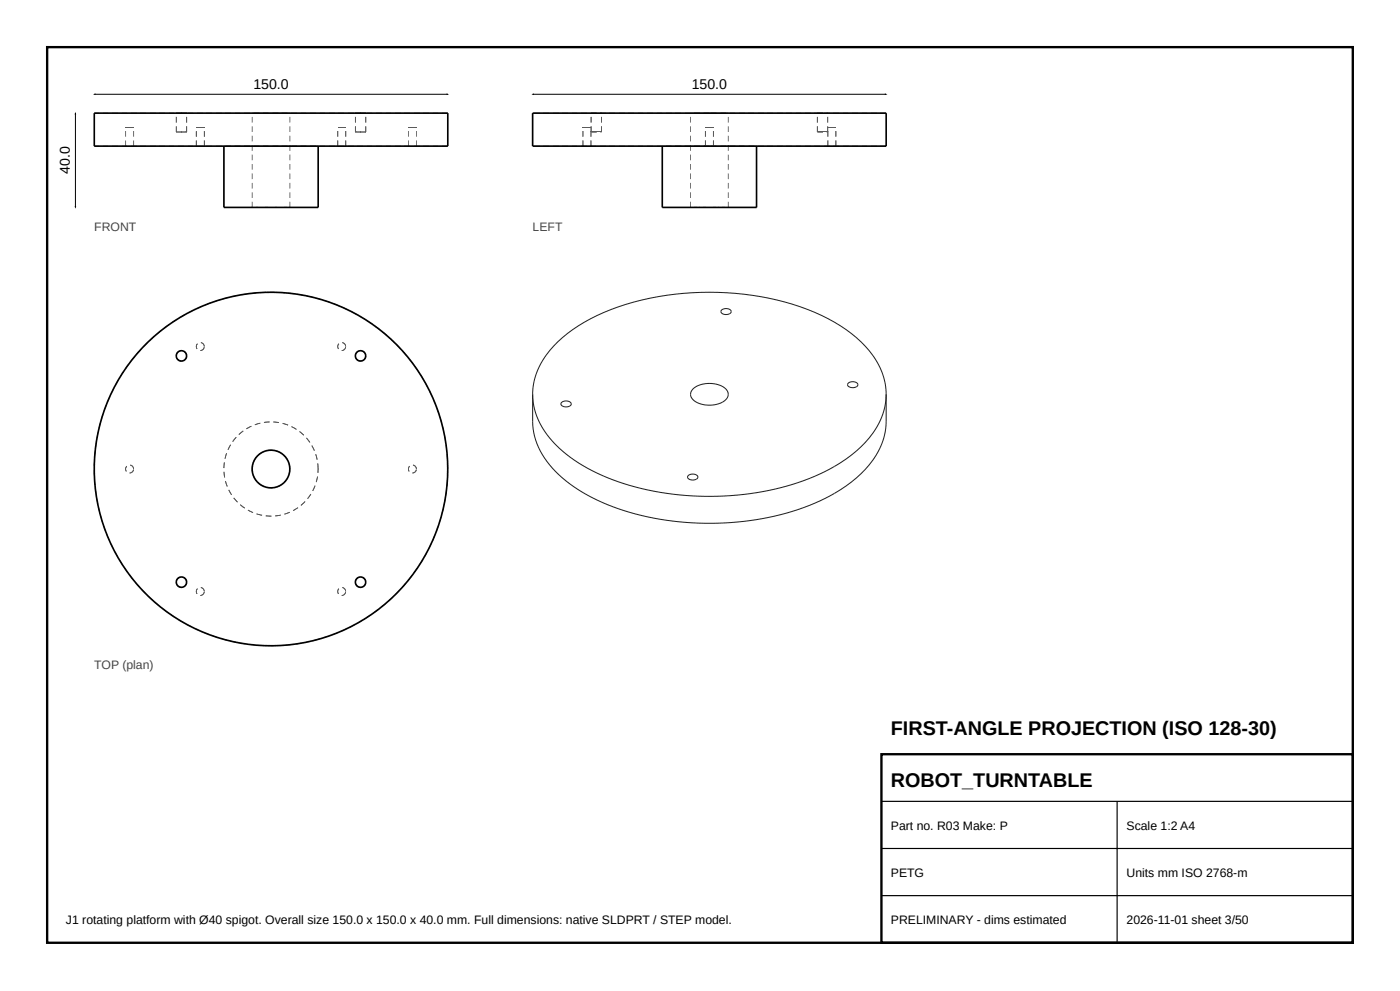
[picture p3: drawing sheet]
<svg xmlns="http://www.w3.org/2000/svg" width="297mm" height="210mm" viewBox="0 0 297 210" stroke-linecap="round" stroke-linejoin="round" font-family="sans-serif">
<path d="M10 10h277v190h-277zM187 160h100v40h-100z" fill="none" stroke="#000" stroke-width=".5"/>
<path d="M187 170h100M187 180h100M237 170v30M187 190h100" fill="none" stroke="#000" stroke-width=".25"/>
<g fill="#555">
<path d="M42.2 30.9h1.2v.2h-1.2z"/>
<path d="M41.7 30.9h1.2v.2h-1.2z"/>
<path d="M72.2 30.9h1.2v.2h-1.2z"/>
<path d="M71.7 30.9h1.2v.2h-1.2z"/>
<path d="M87.2 30.9h1.2v.2h-1.2z"/>
<path d="M86.7 30.9h1.2v.2h-1.2z"/>
<path d="M27.2 30.9h1.2v.2h-1.2z"/>
<path d="M26.7 30.9h1.2v.2h-1.2z"/>
<path d="M42.2 26.9h1.2v.2h-1.2z"/>
<path d="M41.7 26.9h1.2v.2h-1.2z"/>
<path d="M72.2 26.9h1.2v.2h-1.2z"/>
<path d="M71.7 26.9h1.2v.2h-1.2z"/>
<path d="M87.2 26.9h1.2v.2h-1.2z"/>
<path d="M86.7 26.9h1.2v.2h-1.2z"/>
<path d="M27.2 26.9h1.2v.2h-1.2z"/>
<path d="M26.7 26.9h1.2v.2h-1.2z"/>
<path d="M93.8 23.9h1.2v.2h-1.2zM91.8 23.9h1.2v.2h-1.2zM89.8 23.9h1.2v.2h-1.2zM87.8 23.9h1.2v.2h-1.2zM85.8 23.9h1.2v.2h-1.2zM83.8 23.9h1.2v.2h-1.2zM81.8 23.9h1.2v.2h-1.2zM79.8 23.9h1.2v.2h-1.2zM77.8 23.9h1.2v.2h-1.2zM75.8 23.9h1.2v.2h-1.2zM73.8 23.9h1.2v.2h-1.2zM71.8 23.9h1.2v.2h-1.2zM69.8 23.9h1.2v.2h-1.2zM67.8 23.9h1.2v.2h-1.2zM65.8 23.9h1.2v.2h-1.2zM63.8 23.9h1.2v.2h-1.2zM61.8 23.9h1.2v.2h-1.2zM59.8 23.9h1.2v.2h-1.2zM57.8 23.9h1.2v.2h-1.2zM55.8 23.9h1.2v.2h-1.2zM53.8 23.9h1.2v.2h-1.2zM51.8 23.9h1.2v.2h-1.2zM49.8 23.9h1.2v.2h-1.2zM47.8 23.9h1.2v.2h-1.2zM45.8 23.9h1.2v.2h-1.2zM43.8 23.9h1.2v.2h-1.2zM41.8 23.9h1.2v.2h-1.2zM39.8 23.9h1.2v.2h-1.2zM37.8 23.9h1.2v.2h-1.2zM35.8 23.9h1.2v.2h-1.2zM33.8 23.9h1.2v.2h-1.2zM31.8 23.9h1.2v.2h-1.2zM29.8 23.9h1.2v.2h-1.2zM27.8 23.9h1.2v.2h-1.2zM25.8 23.9h1.2v.2h-1.2zM23.8 23.9h1.2v.2h-1.2zM21.8 23.9h1.2v.2h-1.2zM20 23.9h1v.2h-1z"/>
<path d="M93.8 30.9h1.2v.2h-1.2zM91.8 30.9h1.2v.2h-1.2zM89.8 30.9h1.2v.2h-1.2zM87.8 30.9h1.2v.2h-1.2zM85.8 30.9h1.2v.2h-1.2zM83.8 30.9h1.2v.2h-1.2zM81.8 30.9h1.2v.2h-1.2zM79.8 30.9h1.2v.2h-1.2zM77.8 30.9h1.2v.2h-1.2zM75.8 30.9h1.2v.2h-1.2zM73.8 30.9h1.2v.2h-1.2zM71.8 30.9h1.2v.2h-1.2zM69.8 30.9h1.2v.2h-1.2zM67.8 30.9h1.2v.2h-1.2zM65.8 30.9h1.2v.2h-1.2zM63.8 30.9h1.2v.2h-1.2zM61.8 30.9h1.2v.2h-1.2zM59.8 30.9h1.2v.2h-1.2zM57.8 30.9h1.2v.2h-1.2zM55.8 30.9h1.2v.2h-1.2zM53.8 30.9h1.2v.2h-1.2zM51.8 30.9h1.2v.2h-1.2zM49.8 30.9h1.2v.2h-1.2zM47.8 30.9h1.2v.2h-1.2zM45.8 30.9h1.2v.2h-1.2zM43.8 30.9h1.2v.2h-1.2zM41.8 30.9h1.2v.2h-1.2zM39.8 30.9h1.2v.2h-1.2zM37.8 30.9h1.2v.2h-1.2zM35.8 30.9h1.2v.2h-1.2zM33.8 30.9h1.2v.2h-1.2zM31.8 30.9h1.2v.2h-1.2zM29.8 30.9h1.2v.2h-1.2zM27.8 30.9h1.2v.2h-1.2zM25.8 30.9h1.2v.2h-1.2zM23.8 30.9h1.2v.2h-1.2zM21.8 30.9h1.2v.2h-1.2zM20 30.9h1v.2h-1z"/>
<path d="M38.4 23.9h1.2v.2h-1.2zM37.4 23.9h.2v.2h-.2z"/>
<path d="M37.4 23.9h1.2v.2h-1.2zM39.4 23.9h.2v.2h-.2z"/>
<path d="M76.4 23.9h1.2v.2h-1.2zM75.4 23.9h.2v.2h-.2z"/>
<path d="M75.4 23.9h1.2v.2h-1.2zM77.4 23.9h.2v.2h-.2z"/>
<path d="M38.4 23.9h1.2v.2h-1.2zM37.4 23.9h.2v.2h-.2z"/>
<path d="M37.4 23.9h1.2v.2h-1.2zM39.4 23.9h.2v.2h-.2z"/>
<path d="M60.3 23.9h1.2v.2h-1.2zM58.3 23.9h1.2v.2h-1.2zM56.3 23.9h1.2v.2h-1.2zM54.3 23.9h1.2v.2h-1.2z"/>
<path d="M53.5 23.9h1.2v.2h-1.2zM55.5 23.9h1.2v.2h-1.2zM57.5 23.9h1.2v.2h-1.2zM59.5 23.9h1.2v.2h-1.2z"/>
<path d="M76.4 23.9h1.2v.2h-1.2zM75.4 23.9h.2v.2h-.2z"/>
<path d="M75.4 23.9h1.2v.2h-1.2zM77.4 23.9h.2v.2h-.2z"/>
<path d="M66.3 30.9h1.2v.2h-1.2zM64.3 30.9h1.2v.2h-1.2zM62.3 30.9h1.2v.2h-1.2zM60.3 30.9h1.2v.2h-1.2zM58.3 30.9h1.2v.2h-1.2zM56.3 30.9h1.2v.2h-1.2zM54.3 30.9h1.2v.2h-1.2zM52.3 30.9h1.2v.2h-1.2zM50.3 30.9h1.2v.2h-1.2zM48.3 30.9h1.2v.2h-1.2z"/>
<path d="M47.5 30.9h1.2v.2h-1.2zM49.5 30.9h1.2v.2h-1.2zM51.5 30.9h1.2v.2h-1.2zM53.5 30.9h1.2v.2h-1.2zM55.5 30.9h1.2v.2h-1.2zM57.5 30.9h1.2v.2h-1.2zM59.5 30.9h1.2v.2h-1.2zM61.5 30.9h1.2v.2h-1.2zM63.5 30.9h1.2v.2h-1.2zM65.5 30.9h1.2v.2h-1.2z"/>
<path d="M39.5 26.8h.2v1.2h-.2zM39.5 24.8h.2v1.2h-.2z"/>
<path d="M38.4 27.9h1.2v.2h-1.2zM37.4 27.9h.2v.2h-.2z"/>
<path d="M37.4 27.9h1.2v.2h-1.2zM39.4 27.9h.2v.2h-.2z"/>
<path d="M77.5 26.8h.2v1.2h-.2zM77.5 24.8h.2v1.2h-.2z"/>
<path d="M76.4 27.9h1.2v.2h-1.2zM75.4 27.9h.2v.2h-.2z"/>
<path d="M75.4 27.9h1.2v.2h-1.2zM77.4 27.9h.2v.2h-.2z"/>
<path d="M39.5 26.8h.2v1.2h-.2zM39.5 24.8h.2v1.2h-.2z"/>
<path d="M38.4 27.9h1.2v.2h-1.2zM37.4 27.9h.2v.2h-.2z"/>
<path d="M37.4 27.9h1.2v.2h-1.2zM39.4 27.9h.2v.2h-.2z"/>
<path d="M61.4 42.8h.2v1.2h-.2zM61.4 40.8h.2v1.2h-.2zM61.4 38.8h.2v1.2h-.2zM61.4 36.8h.2v1.2h-.2zM61.4 34.8h.2v1.2h-.2zM61.4 32.8h.2v1.2h-.2zM61.4 30.8h.2v1.2h-.2zM61.4 28.8h.2v1.2h-.2zM61.4 26.8h.2v1.2h-.2zM61.4 24.8h.2v1.2h-.2z"/>
<path d="M60.3 43.9h1.2v.2h-1.2zM58.3 43.9h1.2v.2h-1.2zM56.3 43.9h1.2v.2h-1.2zM54.3 43.9h1.2v.2h-1.2z"/>
<path d="M53.5 43.9h1.2v.2h-1.2zM55.5 43.9h1.2v.2h-1.2zM57.5 43.9h1.2v.2h-1.2zM59.5 43.9h1.2v.2h-1.2z"/>
<path d="M77.5 26.8h.2v1.2h-.2zM77.5 24.8h.2v1.2h-.2z"/>
<path d="M76.4 27.9h1.2v.2h-1.2zM75.4 27.9h.2v.2h-.2z"/>
<path d="M75.4 27.9h1.2v.2h-1.2zM77.4 27.9h.2v.2h-.2z"/>
<path d="M43.3 29.8h.1v1.2h-.1zM43.3 27.8h.1v1.2h-.1z"/>
<path d="M73.3 29.8h.1v1.2h-.1zM73.3 27.8h.1v1.2h-.1z"/>
<path d="M66.3 43.9h1.2v.2h-1.2zM64.3 43.9h1.2v.2h-1.2zM62.3 43.9h1.2v.2h-1.2zM60.3 43.9h1.2v.2h-1.2zM58.3 43.9h1.2v.2h-1.2zM56.3 43.9h1.2v.2h-1.2zM54.3 43.9h1.2v.2h-1.2zM52.3 43.9h1.2v.2h-1.2zM50.3 43.9h1.2v.2h-1.2zM48.3 43.9h1.2v.2h-1.2z"/>
<path d="M88.3 29.8h.1v1.2h-.1zM88.3 27.8h.1v1.2h-.1z"/>
<path d="M28.3 29.8h.1v1.2h-.1zM28.3 27.8h.1v1.2h-.1z"/>
<path d="M43.3 29.8h.1v1.2h-.1zM43.3 27.8h.1v1.2h-.1z"/>
<path d="M73.3 29.8h.1v1.2h-.1zM73.3 27.8h.1v1.2h-.1z"/>
<path d="M37.3 26.8h.2v1.2h-.2zM37.3 24.8h.2v1.2h-.2z"/>
<path d="M75.3 26.8h.2v1.2h-.2zM75.3 24.8h.2v1.2h-.2z"/>
<path d="M37.3 26.8h.2v1.2h-.2zM37.3 24.8h.2v1.2h-.2z"/>
<path d="M53.4 42.8h.2v1.2h-.2zM53.4 40.8h.2v1.2h-.2zM53.4 38.8h.2v1.2h-.2zM53.4 36.8h.2v1.2h-.2zM53.4 34.8h.2v1.2h-.2zM53.4 32.8h.2v1.2h-.2zM53.4 30.8h.2v1.2h-.2zM53.4 28.8h.2v1.2h-.2zM53.4 26.8h.2v1.2h-.2zM53.4 24.8h.2v1.2h-.2z"/>
<path d="M75.3 26.8h.2v1.2h-.2zM75.3 24.8h.2v1.2h-.2z"/>
<path d="M41.6 29.8h.1v1.2h-.1zM41.6 27.8h.1v1.2h-.1z"/>
<path d="M71.6 29.8h.1v1.2h-.1zM71.6 27.8h.1v1.2h-.1z"/>
<path d="M86.6 29.8h.1v1.2h-.1zM86.6 27.8h.1v1.2h-.1z"/>
<path d="M26.6 29.8h.1v1.2h-.1zM26.6 27.8h.1v1.2h-.1z"/>
<path d="M41.6 29.8h.1v1.2h-.1zM41.6 27.8h.1v1.2h-.1z"/>
<path d="M71.6 29.8h.1v1.2h-.1zM71.6 27.8h.1v1.2h-.1z"/>
</g>
<path d="M20 24h75v7h-75zM47.5 31v13h20v-13" fill="none" stroke="#000" stroke-width=".35"/>
<g fill="#555">
<path d="M94.9 98.3h.2v1.2h-.2zM94.8 96.3h.1l.1 1.2h-.2zM94.5 94.3h.2l.2 1.2h-.2zM94.2 92.4l.2-.1 .2 1.2h-.2zM93.8 90.4h.1l.3 1.1-.2 .1zM93.2 88.5l.2-.1 .3 1.2h-.1zM92.6 86.6l.2-.1 .4 1.2h-.2zM91.9 84.7h.1l.5 1.1-.2 .1zM91 82.9h.2l.5 1-.2 .1zM90.1 81.2l.2-.1 .5 1-.1 .1zM89.1 79.5l.1-.1 .7 1-.2 .1zM88 77.8l.1-.1 .7 1-.2 .1zM86.8 76.2l.1-.1 .7 .9-.1 .2zM85.5 74.7l.1-.1 .8 .9-.1 .1zM84.1 73.2l.1-.1 .9 .9-.2 .1zM82.8 71.7l.9 .8-.2 .2-.8-.9zM81.3 70.4l.9 .8-.1 .1-.9-.8zM79.7 69.2l1 .7-.2 .1-.9-.7zM78 68l1 .7-.1 .1-1-.6zM76.3 67l1.1 .6-.1 .2-1.1-.7zM74.6 66l1 .6v.1l-1.1-.5zM72.8 65.2l1.1 .5-.1 .1-1.1-.5zM70.9 64.4l1.1 .4v.2l-1.1-.4zM69 63.7l1.2 .4-.1 .2-1.1-.4zM67.1 63.2l1.2 .3-.1 .2-1.1-.4zM65.2 62.7l1.1 .3v.1l-1.2-.2zM63.2 62.3l1.2 .2-.1 .2-1.1-.2zM61.2 62.1l1.2 .1v.2l-1.2-.1zM59.2 62h1.2v.2l-1.2-.1zM57.2 61.9h1.2v.2h-1.2zM55.2 62l1.2-.1v.2l-1.2 .1zM53.2 62.2l1.2-.2v.2l-1.2 .1zM51.2 62.4l1.2-.1v.1l-1.2 .2zM49.2 62.8l1.2-.2 .1 .2-1.2 .2zM47.3 63.3l1.2-.3v.2l-1.2 .3zM45.4 63.9l1.1-.4 .1 .2-1.2 .4zM43.5 64.6l1.1-.4 .1 .2-1.1 .4zM41.7 65.4l1.1-.5v.2l-1.1 .5zM39.9 66.3l1-.5 .1 .1-1 .6zM38.1 67.3l1.1-.6 .1 .1-1.1 .6zM36.4 68.4l1-.7 .1 .2-1 .6zM34.8 69.5l1-.7 .1 .2-1 .7zM33.2 70.8l1-.8 .1 .2-.9 .7zM31.7 72.1l.9-.8 .1 .1-.8 .9zM31.2 72.7l.1 .1-.9 .9-.1-.2zM29.8 74.1l.1 .1-.8 .9-.1-.1zM28.5 75.6l.1 .1-.7 1-.2-.1zM27.2 77.2l.2 .1-.7 1-.2-.1zM26.1 78.9l.1 .1-.6 1-.2-.1zM25 80.6h.2l-.6 1.1-.2-.1zM24.1 82.3l.1 .1-.5 1.1-.2-.1zM23.2 84.1l.2 .1-.5 1.1-.2-.1zM22.4 86h.2l-.4 1.2-.2-.1zM21.8 87.9h.1l-.3 1.2-.2-.1zM21.2 89.8h.2l-.3 1.2h-.2zM20.7 91.7l.2 .1-.2 1.1h-.2zM20.4 93.7h.1l-.1 1.2h-.2zM20.1 95.7h.2l-.1 1.2h-.2zM20 97.7h.1v1.2h-.2zM19.9 99.7h.2v1.2h-.2zM20 101.7h.2v1.2h-.1zM20.1 103.7h.2l.2 1.2h-.2zM20.4 105.7h.2l.2 1.1-.2 .1zM20.8 107.7l.2-.1 .3 1.2h-.2zM21.3 109.6l.2-.1 .3 1.2h-.2zM21.9 111.5h.2l.4 1.1h-.2zM22.6 113.4l.1-.1 .5 1.1-.2 .1zM23.4 115.2h.1l.5 1-.1 .1zM24.2 117l.2-.1 .6 1.1-.2 .1zM25.2 118.8l.2-.1 .6 1-.1 .1zM26.3 120.5l.2-.1 .6 1-.1 .1zM27.5 122.1l.1-.1 .7 .9-.1 .2zM28.7 123.7l.2-.1 .7 .9-.1 .1zM30 125.2l.2-.1 .8 .8-.1 .1zM31.6 126.5l.9 .8-.2 .1-.8-.8zM33.1 127.8l.9 .8-.1 .1-1-.8zM34.6 129.1l1 .7-.2 .1-.9-.7zM36.2 130.2l1 .7-.1 .2-1-.7zM37.9 131.3l1 .7-.1 .1-1-.6zM39.6 132.3l1.1 .6-.1 .2-1.1-.6zM41.4 133.3l1.1 .4-.1 .2-1.1-.5zM43.2 134.1l1.1 .4-.1 .2-1.1-.5zM45.1 134.8l1.1 .4-.1 .1-1.1-.4zM47 135.4l1.1 .3v.2l-1.2-.3zM48.9 135.9l1.2 .3-.1 .1-1.2-.2zM50.8 136.3l1.2 .2v.2l-1.2-.2zM52.8 136.6l1.2 .1v.2l-1.2-.1zM54.8 136.8l1.2 .1v.2l-1.2-.1zM56.8 136.9h1.2v.2h-1.2zM58.8 136.9l1.2-.1v.2l-1.2 .1zM60.8 136.8l1.2-.2v.2l-1.2 .1zM62.8 136.5l1.1-.2 .1 .2-1.2 .2zM64.7 136.2l1.2-.3v.2l-1.1 .3zM66.7 135.8l1.1-.4 .1 .2-1.2 .3zM68.6 135.2l1.1-.4 .1 .2-1.2 .4zM70.5 134.6l1.1-.5 .1 .2-1.2 .4zM72.3 133.8l1.1-.5 .1 .2-1.1 .5zM74.1 133l1.1-.6 .1 .2-1.1 .5zM75.9 132.1l1-.7 .1 .2-1 .6zM77.6 131l1-.6 .1 .1-1 .7zM79.3 129.9l.9-.7 .1 .1-.9 .8zM80.9 128.7l.9-.8 .1 .2-.9 .7zM82.4 127.4l.9-.8 .1 .1-.9 .8zM84.7 125.2l.1 .1-.8 .9-.2-.2zM86 123.7l.1 .1-.8 .9-.1-.1zM87.3 122.2l.1 .1-.7 .9-.2-.1zM88.4 120.5l.2 .1-.7 1-.2-.1zM89.5 118.9h.2l-.7 1.1-.1-.1zM90.5 117.1l.1 .1-.5 1.1-.2-.1zM91.4 115.3l.1 .1-.5 1.1-.2-.1zM92.2 113.5l.1 .1-.4 1.1-.2-.1zM92.9 111.6l.1 .1-.4 1.1h-.1zM93.5 109.7l.1 .1-.3 1.1h-.2zM94 107.8h.1l-.3 1.2h-.1zM94.3 105.8l.2 .1-.2 1.2-.2-.1zM94.6 103.9h.2l-.1 1.2h-.2zM94.8 101.9h.2l-.1 1.2h-.2zM94.9 99.9h.2l-.1 1.2h-.1z"/>
<path d="M42.6 124.6h.2a.94 .94 0 0 1 .6 .9h-.1l-.1-.5-.4-.3h-.2zM41.8 124.8l.1 .2-.2 .1v.5l.2 .3-.2 .1-.1-.1a.94 .94 0 0 1 .2-1.1zM42.5 126.2l.5-.1 .3-.4-.1-.1h.2v.2a.92 .92 0 0 1-.9 .6z"/>
<path d="M72.6 124.6h.2a.94 .94 0 0 1 .6 .9h-.1l-.1-.5-.4-.3h-.2zM71.8 124.8l.1 .2-.2 .1v.5l.2 .3-.2 .1-.1-.1a.94 .94 0 0 1 .2-1.1zM72.5 126.2l.5-.1 .3-.4-.1-.1h.2v.2a.92 .92 0 0 1-.9 .6z"/>
<path d="M67.3 98.3h.2l.1 1.2h-.2l.1-.9zM66.9 96.4l.2-.1 .3 1.2h-.2l-.1-.6zM66.1 94.6l.1-.1 .6 1.1h-.2l-.1-.4zM64.9 93l.2-.2 .7 1-.1 .1zM63.6 91.5l.9 .8-.1 .1-.6-.6-.3-.2zM61.9 90.4l1 .6-.1 .2-.4-.4-.6-.2zM60 89.7l1.1 .4v.2l-.4-.3-.8-.1zM58 89.4l1.2 .2v.1l-1.2-.1zM56 89.5l1.2-.1v.2h-.8l-.4 .1zM54 90l1.2-.3v.2h-.5l-.6 .3zM52.2 90.9l1.1-.6 .1 .2-.4 .1-.7 .5zM50.6 92.1l1-.8 .1 .2-1 .7zM50 92.7l.2 .1-.6 .5-.2 .4-.1-.1zM48.8 94.3l.2 .1-.3 .4-.2 .7-.2-.1zM48 96.1l.2 .1-.2 .2-.2 .9h-.2zM47.5 98.1h.2l-.2 1 .1 .2h-.2zM47.4 100.1h.2v.7l.2 .5h-.2zM47.7 102.1l.2-.1 .1 .5 .3 .7h-.2zM48.5 104l.1-.1 .1 .3 .5 .7-.1 .1zM49.5 105.7l.2-.1 .5 .7 .2 .2-.1 .1zM51 107l.5 .5 .5 .2-.1 .2-1-.8zM52.6 108.1l.4 .3 .7 .3-.1 .1-1-.5zM54.5 108.9l.2 .2 .9 .1v.2l-1.2-.3zM56.4 109.3l.9 .2 .3-.1v.2l-1.2-.1zM58.4 109.4h.6l.5-.2 .1 .2-1.2 .1zM60.3 109h.4l.7-.4 .1 .1-1.1 .5zM62.1 108.2l1.1-.6 .1 .2-1.1 .6zM63.8 107.1l.7-.5 .2-.3 .1 .2-.9 .8zM65.9 104.8l.1 .1-.7 .9-.1-.1 .4-.4zM66.8 103l.1 .1-.5 1.1-.1-.1 .2-.3zM67.3 101.1h.1l-.2 1.2-.2-.1zM67.4 99.5h.2l-.1 .8h-.1z"/>
<path d="M87.6 98.6h.2a.94 .94 0 0 1 .6 .9h-.1l-.1-.5-.4-.3-.2 .1zM86.8 98.9l.1 .1-.2 .1v.5l.2 .3-.2 .1-.1-.1a.94 .94 0 0 1 .2-1zM87.5 100.2h.5l.3-.5-.1-.1h.2v.2a.92 .92 0 0 1-.9 .6z"/>
<path d="M27.6 98.6h.2a.94 .94 0 0 1 .6 .9h-.1l-.1-.5-.4-.3-.2 .1zM26.8 98.9l.1 .1-.2 .1v.5l.2 .3-.2 .1-.1-.1a.94 .94 0 0 1 .2-1zM27.5 100.2h.5l.3-.5-.1-.1h.2v.2a.92 .92 0 0 1-.9 .6z"/>
<path d="M42.6 72.6h.2a.94 .94 0 0 1 .6 .9h-.1l-.1-.5-.4-.3-.2 .1zM41.8 72.9l.1 .1-.2 .1v.5l.2 .4-.2 .1-.1-.2a.94 .94 0 0 1 .2-1zM42.5 74.3l.5-.1 .3-.4-.1-.2h.2v.2a.92 .92 0 0 1-.9 .6z"/>
<path d="M72.6 72.6h.2a.94 .94 0 0 1 .6 .9h-.1l-.1-.5-.4-.3-.2 .1zM71.8 72.9l.1 .1-.2 .1v.5l.2 .4-.2 .1-.1-.2a.94 .94 0 0 1 .2-1zM72.5 74.3l.5-.1 .3-.4-.1-.2h.2v.2a.92 .92 0 0 1-.9 .6z"/>
<path d="M39 122.4l.5 .5 .2 .6h-.2l-.1-.6-.4-.3zM37.6 122.7l.6-.4v.2l-.5 .2-.2 .6-.2-.1zM37.4 124.1l.2-.1 .3 .4 .6 .1v.2a1.18 1.18 0 0 1-1.1-.6zM39.5 123.5h.2l-.1 .3-.3 .6-.1-.2 .2-.2z"/>
<path d="M77 122.4l.5 .5 .2 .6h-.2l-.1-.6-.4-.3zM75.6 122.7l.6-.4v.2l-.5 .2-.2 .6-.2-.1zM75.4 124.1l.2-.1 .3 .4 .6 .1v.2a1.18 1.18 0 0 1-1.1-.6zM77.5 123.5h.2l-.1 .3-.3 .6-.1-.2 .2-.2z"/>
<path d="M39 74.4l.5 .5 .2 .6h-.2l-.1-.6-.4-.3zM37.6 74.7l.6-.4v.2l-.5 .2-.2 .6-.2-.1zM37.4 76.1l.2-.1 .3 .4 .6 .1v.2a1.18 1.18 0 0 1-1.1-.6zM39.5 75.5h.2l-.1 .3-.3 .6-.1-.2 .2-.2z"/>
<path d="M61.2 98.3l.2 .1 .2 1.1h-.2l.1-.6zM60.2 96.7l.1-.1 .8 .9-.2 .1-.3-.7zM58.6 95.6l1.1 .5-.1 .1-.4-.3-.7-.2zM56.6 95.5l1.2-.1v.2l-.7-.1-.5 .2zM54.8 96.5l1-.7 .1 .2h-.4l-.6 .6zM54.2 97.1l.2 .1-.4 .4-.2 .6-.2-.1zM53.5 98.9l.1 .1-.1 .8 .1 .3h-.1zM53.7 100.9h.1l.2 .5 .4 .5-.1 .1zM55 102.5l.5 .5 .4 .1v.1l-.9-.5-.2-.1zM56.7 103.3l.4 .2 .7-.1 .1 .2-1.3-.1zM58.6 103.2l.6-.1 .5-.4 .1 .2-1 .5zM61 101.3l.1 .1-.7 1-.1-.2 .3-.1zM61.4 99.5h.2l-.2 1.1h-.2l.3-.5z"/>
<path d="M77 74.4l.5 .5 .2 .6h-.2l-.1-.6-.4-.3zM75.6 74.7l.6-.4v.2l-.5 .2-.2 .6-.2-.1zM75.4 76.1l.2-.1 .3 .4 .6 .1v.2a1.18 1.18 0 0 1-1.1-.6zM77.5 75.5h.2l-.1 .3-.3 .6-.1-.2 .2-.2z"/>
<path d="M42.6 124.6h.2a.94 .94 0 0 1 .6 .9h-.1l-.1-.5-.4-.3h-.2zM41.8 124.8l.1 .2-.2 .1v.5l.2 .3-.2 .1-.1-.1a.94 .94 0 0 1 .2-1.1zM42.5 126.2l.5-.1 .3-.4-.1-.1h.2v.2a.92 .92 0 0 1-.9 .6z"/>
<path d="M72.6 124.6h.2a.94 .94 0 0 1 .6 .9h-.1l-.1-.5-.4-.3h-.2zM71.8 124.8l.1 .2-.2 .1v.5l.2 .3-.2 .1-.1-.1a.94 .94 0 0 1 .2-1.1zM72.5 126.2l.5-.1 .3-.4-.1-.1h.2v.2a.92 .92 0 0 1-.9 .6z"/>
<path d="M67.3 98.3h.2l.1 1.2h-.2l.1-.9zM66.9 96.4l.2-.1 .3 1.2h-.2l-.1-.6zM66.1 94.6l.1-.1 .6 1.1h-.2l-.1-.4zM64.9 93l.2-.2 .7 1-.1 .1zM63.6 91.5l.9 .8-.1 .1-.6-.6-.3-.2zM61.9 90.4l1 .6-.1 .2-.4-.4-.6-.2zM60 89.7l1.1 .4v.2l-.4-.3-.8-.1zM58 89.4l1.2 .2v.1l-1.2-.1zM56 89.5l1.2-.1v.2h-.8l-.4 .1zM54 90l1.2-.3v.2h-.5l-.6 .3zM52.2 90.9l1.1-.6 .1 .2-.4 .1-.7 .5zM50.6 92.1l1-.8 .1 .2-1 .7zM50 92.7l.2 .1-.6 .5-.2 .4-.1-.1zM48.8 94.3l.2 .1-.3 .4-.2 .7-.2-.1zM48 96.1l.2 .1-.2 .2-.2 .9h-.2zM47.5 98.1h.2l-.2 1 .1 .2h-.2zM47.4 100.1h.2v.7l.2 .5h-.2zM47.7 102.1l.2-.1 .1 .5 .3 .7h-.2zM48.5 104l.1-.1 .1 .3 .5 .7-.1 .1zM49.5 105.7l.2-.1 .5 .7 .2 .2-.1 .1zM51 107l.5 .5 .5 .2-.1 .2-1-.8zM52.6 108.1l.4 .3 .7 .3-.1 .1-1-.5zM54.5 108.9l.2 .2 .9 .1v.2l-1.2-.3zM56.4 109.3l.9 .2 .3-.1v.2l-1.2-.1zM58.4 109.4h.6l.5-.2 .1 .2-1.2 .1zM60.3 109h.4l.7-.4 .1 .1-1.1 .5zM62.1 108.2l1.1-.6 .1 .2-1.1 .6zM63.8 107.1l.7-.5 .2-.3 .1 .2-.9 .8zM65.9 104.8l.1 .1-.7 .9-.1-.1 .4-.4zM66.8 103l.1 .1-.5 1.1-.1-.1 .2-.3zM67.3 101.1h.1l-.2 1.2-.2-.1zM67.4 99.5h.2l-.1 .8h-.1z"/>
<path d="M87.6 98.6h.2a.94 .94 0 0 1 .6 .9h-.1l-.1-.5-.4-.3-.2 .1zM86.8 98.9l.1 .1-.2 .1v.5l.2 .3-.2 .1-.1-.1a.94 .94 0 0 1 .2-1zM87.5 100.2h.5l.3-.5-.1-.1h.2v.2a.92 .92 0 0 1-.9 .6z"/>
<path d="M27.6 98.6h.2a.94 .94 0 0 1 .6 .9h-.1l-.1-.5-.4-.3-.2 .1zM26.8 98.9l.1 .1-.2 .1v.5l.2 .3-.2 .1-.1-.1a.94 .94 0 0 1 .2-1zM27.5 100.2h.5l.3-.5-.1-.1h.2v.2a.92 .92 0 0 1-.9 .6z"/>
<path d="M42.6 72.6h.2a.94 .94 0 0 1 .6 .9h-.1l-.1-.5-.4-.3-.2 .1zM41.8 72.9l.1 .1-.2 .1v.5l.2 .4-.2 .1-.1-.2a.94 .94 0 0 1 .2-1zM42.5 74.3l.5-.1 .3-.4-.1-.2h.2v.2a.92 .92 0 0 1-.9 .6z"/>
<path d="M72.6 72.6h.2a.94 .94 0 0 1 .6 .9h-.1l-.1-.5-.4-.3-.2 .1zM71.8 72.9l.1 .1-.2 .1v.5l.2 .4-.2 .1-.1-.2a.94 .94 0 0 1 .2-1zM72.5 74.3l.5-.1 .3-.4-.1-.2h.2v.2a.92 .92 0 0 1-.9 .6z"/>
</g>
<g fill="none" stroke="#000" stroke-width=".35">
<circle cx="38.5" cy="75.5" r="1.1"/>
<circle cx="76.5" cy="75.5" r="1.1"/>
<circle cx="57.5" cy="99.5" r="4"/>
<circle cx="57.5" cy="99.5" r="37.5"/>
<circle cx="38.5" cy="123.5" r="1.1"/>
<circle cx="76.5" cy="123.5" r="1.1"/>
</g>
<g fill="#555">
<path d="M173.4 23.9h1.1v.2h-1.1z"/>
<path d="M174.5 23.9h1.1v.2h-1.1z"/>
<path d="M125.4 23.9h1.1v.2h-1.1z"/>
<path d="M126.5 23.9h1.1v.2h-1.1z"/>
<path d="M175.6 30.9h.9v.2h-.9z"/>
<path d="M175.6 30.9h1.2v.2h-1.2z"/>
<path d="M176.5 30.9h.8v.2h-.8z"/>
<path d="M149.6 30.9h.9v.2h-.9z"/>
<path d="M149.6 30.9h1.2v.2h-1.2z"/>
<path d="M150.5 30.9h.8v.2h-.8z"/>
<path d="M123.7 30.9h.8v.2h-.8z"/>
<path d="M123.7 30.9h1.2v.2h-1.2z"/>
<path d="M124.5 30.9h.9v.2h-.9z"/>
<path d="M173.4 27.9h1.1v.2h-1.1z"/>
<path d="M174.5 27.9h1.1v.2h-1.1z"/>
<path d="M125.4 27.9h1.1v.2h-1.1z"/>
<path d="M126.5 27.9h1.1v.2h-1.1z"/>
<path d="M175.6 26.9h.9v.2h-.9z"/>
<path d="M175.6 26.9h1.2v.2h-1.2z"/>
<path d="M176.5 26.9h.8v.2h-.8z"/>
<path d="M149.6 26.9h.9v.2h-.9z"/>
<path d="M149.6 26.9h1.2v.2h-1.2z"/>
<path d="M150.5 26.9h.8v.2h-.8z"/>
<path d="M123.7 26.9h.8v.2h-.8z"/>
<path d="M123.7 26.9h1.2v.2h-1.2z"/>
<path d="M124.5 26.9h.9v.2h-.9z"/>
<path d="M149.3 23.9h1.2v.2h-1.2zM147.3 23.9h1.2v.2h-1.2zM145.3 23.9h1.2v.2h-1.2zM143.3 23.9h1.2v.2h-1.2zM141.3 23.9h1.2v.2h-1.2zM139.3 23.9h1.2v.2h-1.2zM137.3 23.9h1.2v.2h-1.2zM135.3 23.9h1.2v.2h-1.2zM133.3 23.9h1.2v.2h-1.2zM131.3 23.9h1.2v.2h-1.2zM129.3 23.9h1.2v.2h-1.2zM127.3 23.9h1.2v.2h-1.2zM125.3 23.9h1.2v.2h-1.2zM123.3 23.9h1.2v.2h-1.2zM121.3 23.9h1.2v.2h-1.2zM119.3 23.9h1.2v.2h-1.2zM117.3 23.9h1.2v.2h-1.2zM115.3 23.9h1.2v.2h-1.2zM113.3 23.9h1.2v.2h-1.2z"/>
<path d="M186.8 23.9h1.2v.2h-1.2zM184.8 23.9h1.2v.2h-1.2zM182.8 23.9h1.2v.2h-1.2zM180.8 23.9h1.2v.2h-1.2zM178.8 23.9h1.2v.2h-1.2zM176.8 23.9h1.2v.2h-1.2zM174.8 23.9h1.2v.2h-1.2zM172.8 23.9h1.2v.2h-1.2zM170.8 23.9h1.2v.2h-1.2zM168.8 23.9h1.2v.2h-1.2zM166.8 23.9h1.2v.2h-1.2zM164.8 23.9h1.2v.2h-1.2zM162.8 23.9h1.2v.2h-1.2zM160.8 23.9h1.2v.2h-1.2zM158.8 23.9h1.2v.2h-1.2zM156.8 23.9h1.2v.2h-1.2zM154.8 23.9h1.2v.2h-1.2zM152.8 23.9h1.2v.2h-1.2zM150.8 23.9h1.2v.2h-1.2z"/>
<path d="M149.3 30.9h1.2v.2h-1.2zM147.3 30.9h1.2v.2h-1.2zM145.3 30.9h1.2v.2h-1.2zM143.3 30.9h1.2v.2h-1.2zM141.3 30.9h1.2v.2h-1.2zM139.3 30.9h1.2v.2h-1.2zM137.3 30.9h1.2v.2h-1.2zM135.3 30.9h1.2v.2h-1.2zM133.3 30.9h1.2v.2h-1.2zM131.3 30.9h1.2v.2h-1.2zM129.3 30.9h1.2v.2h-1.2zM127.3 30.9h1.2v.2h-1.2zM125.3 30.9h1.2v.2h-1.2zM123.3 30.9h1.2v.2h-1.2zM121.3 30.9h1.2v.2h-1.2zM119.3 30.9h1.2v.2h-1.2zM117.3 30.9h1.2v.2h-1.2zM115.3 30.9h1.2v.2h-1.2zM113.3 30.9h1.2v.2h-1.2z"/>
<path d="M186.8 30.9h1.2v.2h-1.2zM184.8 30.9h1.2v.2h-1.2zM182.8 30.9h1.2v.2h-1.2zM180.8 30.9h1.2v.2h-1.2zM178.8 30.9h1.2v.2h-1.2zM176.8 30.9h1.2v.2h-1.2zM174.8 30.9h1.2v.2h-1.2zM172.8 30.9h1.2v.2h-1.2zM170.8 30.9h1.2v.2h-1.2zM168.8 30.9h1.2v.2h-1.2zM166.8 30.9h1.2v.2h-1.2zM164.8 30.9h1.2v.2h-1.2zM162.8 30.9h1.2v.2h-1.2zM160.8 30.9h1.2v.2h-1.2zM158.8 30.9h1.2v.2h-1.2zM156.8 30.9h1.2v.2h-1.2zM154.8 30.9h1.2v.2h-1.2zM152.8 30.9h1.2v.2h-1.2zM150.8 30.9h1.2v.2h-1.2z"/>
<path d="M173.4 23.9h1.2v.2h-1.2zM175.4 23.9h.2v.2h-.2z"/>
<path d="M173.4 23.9h1.2v.2h-1.2zM175.4 23.9h.2v.2h-.2z"/>
<path d="M125.4 23.9h1.2v.2h-1.2zM127.4 23.9h.2v.2h-.2z"/>
<path d="M149.3 23.9h1.2v.2h-1.2zM147.3 23.9h1.2v.2h-1.2z"/>
<path d="M146.5 23.9h1.2v.2h-1.2zM148.5 23.9h1.2v.2h-1.2zM150.5 23.9h1.2v.2h-1.2zM152.5 23.9h1.2v.2h-1.2z"/>
<path d="M153.3 23.9h1.2v.2h-1.2zM151.3 23.9h1.2v.2h-1.2z"/>
<path d="M125.4 23.9h1.2v.2h-1.2zM127.4 23.9h.2v.2h-.2z"/>
<path d="M149.3 30.9h1.2v.2h-1.2zM147.3 30.9h1.2v.2h-1.2zM145.3 30.9h1.2v.2h-1.2zM143.3 30.9h1.2v.2h-1.2zM141.3 30.9h1.2v.2h-1.2z"/>
<path d="M140.5 30.9h1.2v.2h-1.2zM142.5 30.9h1.2v.2h-1.2zM144.5 30.9h1.2v.2h-1.2zM146.5 30.9h1.2v.2h-1.2zM148.5 30.9h1.2v.2h-1.2zM150.5 30.9h1.2v.2h-1.2zM152.5 30.9h1.2v.2h-1.2zM154.5 30.9h1.2v.2h-1.2zM156.5 30.9h1.2v.2h-1.2zM158.5 30.9h1.2v.2h-1.2z"/>
<path d="M159.3 30.9h1.2v.2h-1.2zM157.3 30.9h1.2v.2h-1.2zM155.3 30.9h1.2v.2h-1.2zM153.3 30.9h1.2v.2h-1.2zM151.3 30.9h1.2v.2h-1.2z"/>
<path d="M173.4 27.9h1.2v.2h-1.2zM175.4 27.9h.2v.2h-.2z"/>
<path d="M173.4 27.9h1.2v.2h-1.2zM175.4 27.9h.2v.2h-.2z"/>
<path d="M125.4 27.9h1.2v.2h-1.2zM127.4 27.9h.2v.2h-.2z"/>
<path d="M149.3 43.9h1.2v.2h-1.2zM147.3 43.9h1.2v.2h-1.2z"/>
<path d="M146.5 43.9h1.2v.2h-1.2zM148.5 43.9h1.2v.2h-1.2zM150.5 43.9h1.2v.2h-1.2zM152.5 43.9h1.2v.2h-1.2z"/>
<path d="M153.3 43.9h1.2v.2h-1.2zM151.3 43.9h1.2v.2h-1.2z"/>
<path d="M125.4 27.9h1.2v.2h-1.2zM127.4 27.9h.2v.2h-.2z"/>
<path d="M149.3 43.9h1.2v.2h-1.2zM147.3 43.9h1.2v.2h-1.2zM145.3 43.9h1.2v.2h-1.2zM143.3 43.9h1.2v.2h-1.2zM141.3 43.9h1.2v.2h-1.2z"/>
<path d="M159.3 43.9h1.2v.2h-1.2zM157.3 43.9h1.2v.2h-1.2zM155.3 43.9h1.2v.2h-1.2zM153.3 43.9h1.2v.2h-1.2zM151.3 43.9h1.2v.2h-1.2z"/>
<path d="M175.5 26.8h.2v1.2h-.2zM175.5 24.8h.2v1.2h-.2z"/>
<path d="M173.3 26.8h.2v1.2h-.2zM173.3 24.8h.2v1.2h-.2z"/>
<path d="M175.5 26.8h.2v1.2h-.2zM175.5 24.8h.2v1.2h-.2z"/>
<path d="M173.3 26.8h.2v1.2h-.2zM173.3 24.8h.2v1.2h-.2z"/>
<path d="M127.5 26.8h.2v1.2h-.2zM127.5 24.8h.2v1.2h-.2z"/>
<path d="M125.3 26.8h.2v1.2h-.2zM125.3 24.8h.2v1.2h-.2z"/>
<path d="M154.4 42.8h.2v1.2h-.2zM154.4 40.8h.2v1.2h-.2zM154.4 38.8h.2v1.2h-.2zM154.4 36.8h.2v1.2h-.2zM154.4 34.8h.2v1.2h-.2zM154.4 32.8h.2v1.2h-.2zM154.4 30.8h.2v1.2h-.2zM154.4 28.8h.2v1.2h-.2zM154.4 26.8h.2v1.2h-.2zM154.4 24.8h.2v1.2h-.2z"/>
<path d="M146.4 42.8h.2v1.2h-.2zM146.4 40.8h.2v1.2h-.2zM146.4 38.8h.2v1.2h-.2zM146.4 36.8h.2v1.2h-.2zM146.4 34.8h.2v1.2h-.2zM146.4 32.8h.2v1.2h-.2zM146.4 30.8h.2v1.2h-.2zM146.4 28.8h.2v1.2h-.2zM146.4 26.8h.2v1.2h-.2zM146.4 24.8h.2v1.2h-.2z"/>
<path d="M127.5 26.8h.2v1.2h-.2zM127.5 24.8h.2v1.2h-.2z"/>
<path d="M125.3 26.8h.2v1.2h-.2zM125.3 24.8h.2v1.2h-.2z"/>
<path d="M177.2 29.8h.2v1.2h-.2zM177.2 27.8h.2v1.2h-.2z"/>
<path d="M175.5 29.8h.2v1.2h-.2zM175.5 27.8h.2v1.2h-.2z"/>
<path d="M177.2 29.8h.2v1.2h-.2zM177.2 27.8h.2v1.2h-.2z"/>
<path d="M175.5 29.8h.2v1.2h-.2zM175.5 27.8h.2v1.2h-.2z"/>
<path d="M151.3 29.8h.1v1.2h-.1zM151.3 27.8h.1v1.2h-.1z"/>
<path d="M149.6 29.8h.1v1.2h-.1zM149.6 27.8h.1v1.2h-.1z"/>
<path d="M151.3 29.8h.1v1.2h-.1zM151.3 27.8h.1v1.2h-.1z"/>
<path d="M149.6 29.8h.1v1.2h-.1zM149.6 27.8h.1v1.2h-.1z"/>
<path d="M125.3 29.8h.2v1.2h-.2zM125.3 27.8h.2v1.2h-.2z"/>
<path d="M123.6 29.8h.2v1.2h-.2zM123.6 27.8h.2v1.2h-.2z"/>
<path d="M125.3 29.8h.2v1.2h-.2zM125.3 27.8h.2v1.2h-.2z"/>
<path d="M123.6 29.8h.2v1.2h-.2zM123.6 27.8h.2v1.2h-.2z"/>
</g>
<path d="M113 24h75v7h-75zM140.5 31v13h20v-13" fill="none" stroke="#000" stroke-width=".35"/>
<path d="M153.1 65.7a1.36 1.36 0 0 1 2 .4 1.27 1.27 0 0 1-2.2 0zM113 83.6a16.1 16.1 0 0 0 6.3 12.1 43.7 43.7 0 0 0 22.1 9 59.2 59.2 0 0 0 33.6-4.7 24.3 24.3 0 0 0 11.6-10.6 13.3 13.3 0 0 0 1.4-5.8M113 83.6a15.3 15.3 0 0 1 5.3-11.1 40 40 0 0 1 19.6-9.2 60.5 60.5 0 0 1 36.4 3.6 26 26 0 0 1 11.8 10 13.6 13.6 0 0 1 1.9 6.7M113 83.6v5.8a16.1 16.1 0 0 0 6.3 12 43.8 43.8 0 0 0 22.1 9 59.2 59.2 0 0 0 33.6-4.6 24.3 24.3 0 0 0 11.6-10.7 13.3 13.3 0 0 0 1.4-5.7v-5.8M119.2 85.3a1.36 1.36 0 0 1 2 .4 1.27 1.27 0 0 1-2.2 0zM147 82.6a5.6 5.6 0 0 1 7.2 .2 1.68 1.68 0 0 1-.9 2.5 5.8 5.8 0 0 1-6.4-.7 1.48 1.48 0 0 1 .1-2zM180 81.3a1.37 1.37 0 0 1 2 .3 1.27 1.27 0 0 1-2.2 0zM146 100.9a1.36 1.36 0 0 1 2.1 .3 1.27 1.27 0 0 1-2.2 0z" fill="none" stroke="#222" stroke-width=".22"/>
<path d="M20 20h75M113 20h75M16 24v20" fill="none" stroke="#000" stroke-width=".21"/>
<path d="M94.7 19.8l.6 .2-.6 .2zM187.7 19.8l.6 .2-.6 .2zM16 23.7l.2 .6h-.4zM19.7 20l.6-.2v.4zM112.7 20l.6-.2v.4zM15.8 43.7h.4l-.2 .6z" fill="#000"/>
<g font-size="4.2">
<text x="189" y="156">FIRST-ANGLE PROJECTION (ISO 128-30)</text>
<text x="189" y="167">ROBOT_TURNTABLE</text>
</g>
<g font-size="3">
<text x="53.7" y="18.8">150.0</text>
<text x="146.7" y="18.8">150.0</text>
<text x="14.8" y="36.9" transform="rotate(-90 14.8 36.9)">40.0</text>
</g>
<g font-size="2.6" fill="#444">
<text x="20" y="49">FRONT</text>
<text x="113" y="49">LEFT</text>
<text x="20" y="142">TOP (plan)</text>
</g>
<g font-size="2.6">
<text x="189" y="176">Part no. R03 Make: P</text>
<text x="239" y="176">Scale 1:2 A4</text>
<text x="189" y="186">PETG</text>
<text x="239" y="186">Units mm ISO 2768-m</text>
<text x="14" y="196">J1 rotating platform with Ø40 spigot. Overall size 150.0 x 150.0 x 40.0 mm. Full dimensions: native SLDPRT / STEP model.</text>
<text x="189" y="196">PRELIMINARY - dims estimated</text>
<text x="239" y="196">2026-11-01 sheet 3/50</text>
</g>
</svg>
